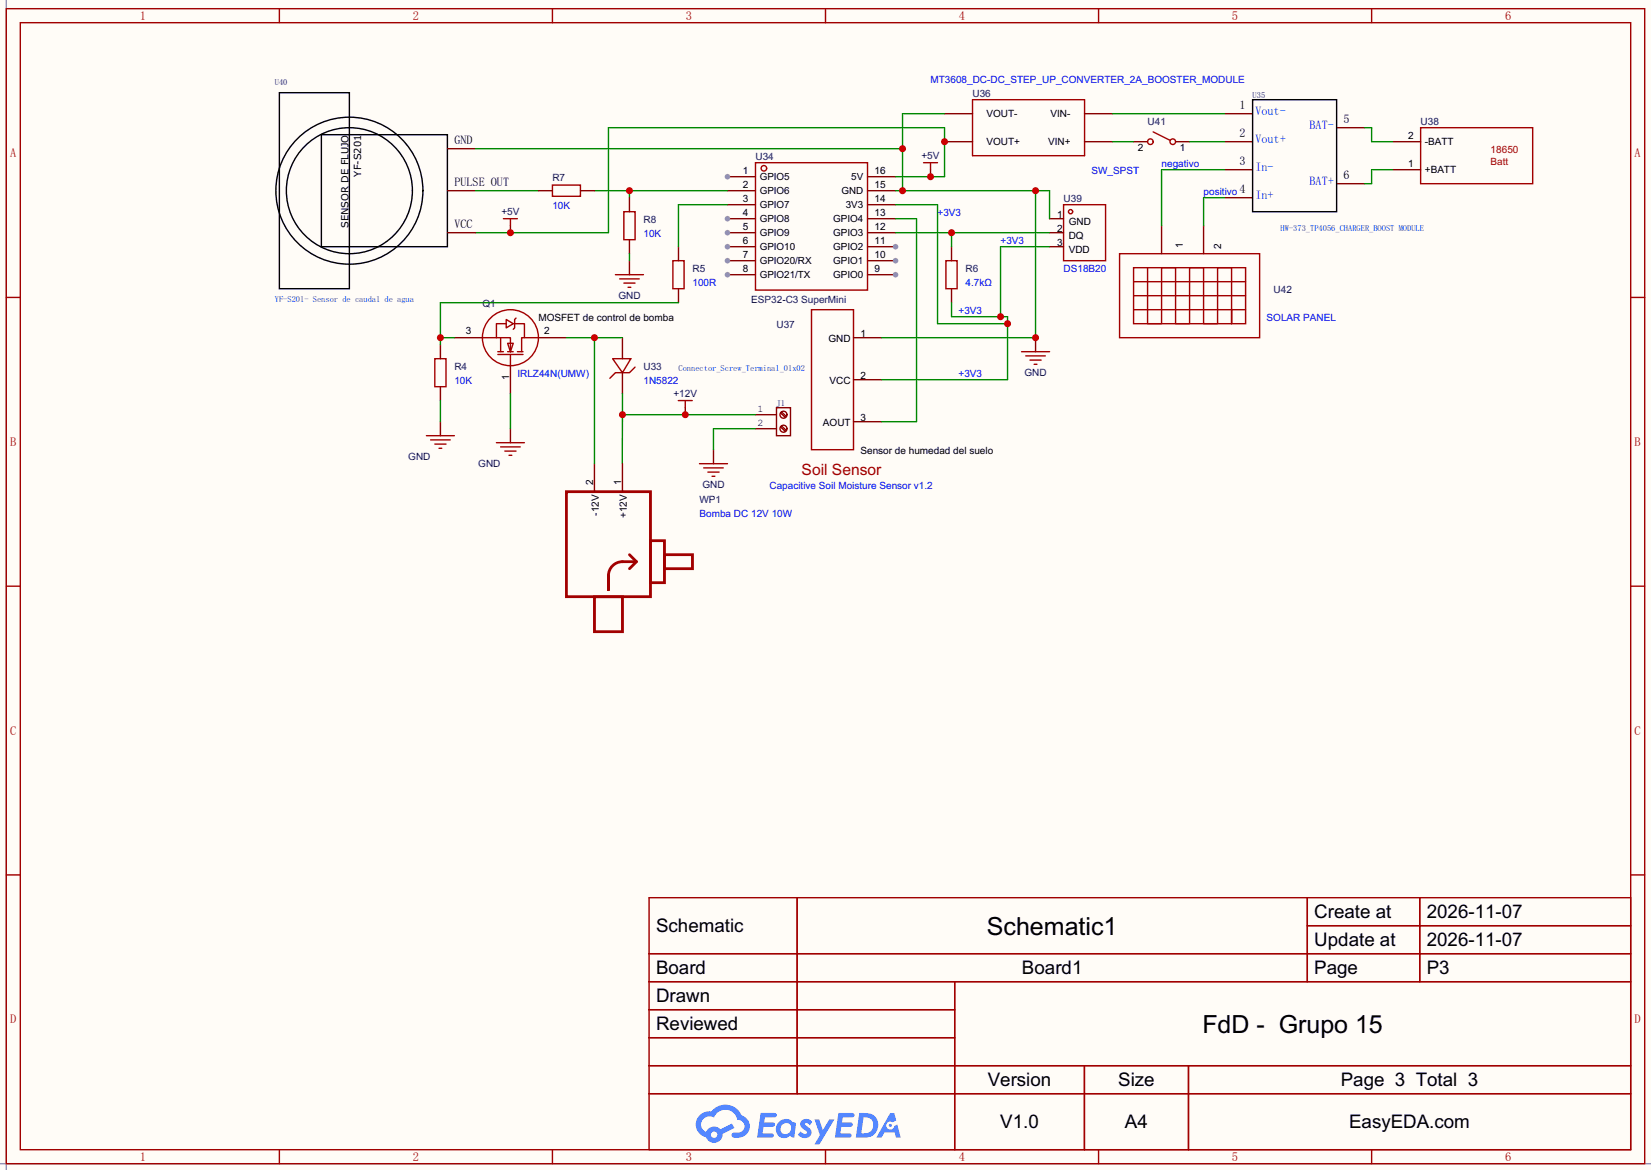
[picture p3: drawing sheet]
<svg xmlns="http://www.w3.org/2000/svg" width="299mm" height="212mm" viewBox="0 0 299 212" stroke-linecap="round" stroke-linejoin="round" font-family="sans-serif">
<path d="M0 0h299.5v212.3h-299.5z" fill="#fffcf7"/>
<path d="M1.1 0v212.3M0 211.1h299.5" fill="none" stroke="#999" stroke-width=".25"/>
<g fill="none" stroke="#a10000" stroke-width=".25">
<path d="M1.1 1.6h297.2v209.5h-297.2zM3.7 4.1h292.1v204.5h-292.1zM50.7 1.6v2.5M100.2 1.6v2.5M149.7 1.6v2.5M199.3 1.6v2.5M248.8 1.6v2.5M1.1 54h2.6M295.8 54h2.5M1.1 106.4h2.6M295.8 106.4h2.5M1.1 158.7h2.6"/>
<path d="M295.8 158.7h2.5M117.7 162.9h178.1v45.7h-178.1zM117.7 173h178.1M117.7 178.1h178.1M144.6 162.9v35.5M173.2 178.1v30.5M237.1 162.9v15.2M237.1 167.9h58.7M257.5 162.9v15.2M117.7 183.2h55.5M117.7 193.3h178.1M117.7 188.3h55.5"/>
<path d="M117.7 198.4h178.1M196.7 193.3v15.3M215.6 193.3v15.3M50.7 208.6v2.5M100.2 208.6v2.5M149.7 208.6v2.5M199.3 208.6v2.5M248.8 208.6v2.5"/>
</g>
<g fill="#5487ff">
<path d="M145.5 203.3a1.3 1.3 0 0 1 1.8 .2l-.4 .7a.54 .54 0 0 0-.9-.3l.1 .2a1.58 1.58 0 0 1 1.1 1.6 1.43 1.43 0 0 1-2.5 .2l.5-.6a.64 .64 0 0 0 .5 .4 .64 .64 0 0 0 .7-.2l-.2-.3a1.6 1.6 0 0 1-1-1.5z"/>
<path d="M147.7 203.1h.9l.7 2 1.1-2h.9l-2.7 4.5h-.9l1-1.7z"/>
<path d="M138 201.9h1.6a1.31 1.31 0 0 1 1.2 .2 .4 .4 0 0 1-.3 .6h-1.8l-.1 .9h1.6a.4 .4 0 0 1 .4 .5 .4 .4 0 0 1-.4 .3h-1.7l-.2 1.2h.8a1.23 1.23 0 0 1 1.2 .2 .39 .39 0 0 1-.3 .6h-2.7z"/>
<path d="M152.1 201.9h1.6a1.32 1.32 0 0 1 1.3 .2 .39 .39 0 0 1-.4 .6h-1.7l-.2 .9h1.7a.4 .4 0 0 1 .3 .5 .4 .4 0 0 1-.4 .3h-1.7l-.2 1.2h.8a1.23 1.23 0 0 1 1.2 .2 .39 .39 0 0 1-.3 .6h-2.7z"/>
<path d="M161.5 201.9h.7l.4 1.4-.7 .3a.75 .75 0 0 0-1.1 .3 .75 .75 0 0 0 .5 1.1 .75 .75 0 0 0 .9-.7l.6-.3 .6 2.4h-.9l-.2-1h-1.9l-.5 1h-.9z"/>
<path d="M155.9 201.9l-.7 4.5h1.5a2.27 2.27 0 0 0 2.6-2.3 2.27 2.27 0 0 0-2.7-2.2zM156.6 202.7a1.5 1.5 0 0 1 1.8 1.5 1.5 1.5 0 0 1-1.9 1.4h-.3z"/>
<path d="M141.3 203.5a1.62 1.62 0 0 0-.4 2.2 1.62 1.62 0 0 0 2 .6l.4-.3 .3 .3 .5 .1 .3-2.5-.2-.2-.4-.1a1.58 1.58 0 0 0-2.5-.1zM141.9 204.1a.99 .99 0 0 1 1.6 .3 .99 .99 0 0 1-.9 1.3 .94 .94 0 0 1-1-.5 .94 .94 0 0 1 .3-1.1z"/>
<path d="M126.9 202.3a2.37 2.37 0 0 0 1.2 4 1.54 1.54 0 0 0 1.7 1 1.54 1.54 0 0 0 1.3-1.6l2.1-1.1-.5-.7-2 1a1.57 1.57 0 0 0-2.6 .5 1.5 1.5 0 0 1-.8-2.1 1.5 1.5 0 0 1 2.2-.5 2.23 2.23 0 0 1 2.3-1.5 2.23 2.23 0 0 1 2 1.9 1.16 1.16 0 0 1 1.2 1 1.16 1.16 0 0 1-1 1.3h-.7a.47 .47 0 0 0-.6 .4 .47 .47 0 0 0 .4 .5 2.23 2.23 0 0 0 2.3-.6 2.23 2.23 0 0 0 .4-2.3 2.16 2.16 0 0 0-1.3-1.1 3.2 3.2 0 0 0-5.4-.8l-1.2 .1zM129 205.9a.58 .58 0 0 1 1.1 0 .58 .58 0 0 1-1.1 0z"/>
<circle cx="161.5" cy="204.2" r=".28"/>
</g>
<path d="M132 32.1h5" fill="none" stroke="#870000" stroke-width=".25"/>
<circle cx="132" cy="32.1" r=".51" fill="#999"/>
<path d="M132 34.6h5M132 37.1h5M132 39.7h5" fill="none" stroke="#870000" stroke-width=".25"/>
<circle cx="132" cy="39.7" r=".51" fill="#999"/>
<path d="M132 42.2h5" fill="none" stroke="#870000" stroke-width=".25"/>
<circle cx="132" cy="42.2" r=".51" fill="#999"/>
<path d="M132 44.8h5" fill="none" stroke="#870000" stroke-width=".25"/>
<circle cx="132" cy="44.8" r=".51" fill="#999"/>
<path d="M132 47.3h5" fill="none" stroke="#870000" stroke-width=".25"/>
<circle cx="132" cy="47.3" r=".51" fill="#999"/>
<path d="M132 49.8h5" fill="none" stroke="#870000" stroke-width=".25"/>
<circle cx="132" cy="49.8" r=".51" fill="#999"/>
<path d="M157.4 49.8h5" fill="none" stroke="#870000" stroke-width=".25"/>
<circle cx="162.4" cy="49.8" r=".51" fill="#999"/>
<path d="M157.4 47.3h5" fill="none" stroke="#870000" stroke-width=".25"/>
<circle cx="162.4" cy="47.3" r=".51" fill="#999"/>
<path d="M157.4 44.8h5" fill="none" stroke="#870000" stroke-width=".25"/>
<circle cx="162.4" cy="44.8" r=".51" fill="#999"/>
<g fill="none" stroke="#870000" stroke-width=".25">
<path d="M157.4 39.7h5M157.4 37.1h5M157.4 34.6h5M157.4 32.1h5M190.4 39.7h2.5M252.6 30.8h5.1M252.6 25.7h5.1M157.4 42.2h5M172.6 44.8v2.5M172.6 52.4v2.5M190.4 42.2h2.5M190.4 44.8h2.5"/>
<path d="M154.8 61.3h5.1M154.8 68.9h5.1M154.8 76.5h5.1"/>
</g>
<g fill="none" stroke="#a10000" stroke-width=".25">
<path d="M137 29.5h20.4v23.1h-20.4zM192.9 37.1h7.6v10.2h-7.6zM257.7 23.2h20.3v10.1h-20.3zM147.2 56.2h7.6v25.4h-7.6zM171.6 47.3h2v5.1h-2z"/>
<circle cx="138.6" cy="30.5" r=".5"/>
<circle cx="194.2" cy="38.4" r=".38"/>
</g>
<path d="M162.4 42.2h28M172.6 42.2v2.6" fill="none" stroke="#008700" stroke-width=".25"/>
<circle cx="172.6" cy="42.2" r=".63" fill="#c00"/>
<path d="M187.8 61.3v2.5" fill="none" stroke="#870000" stroke-width=".25"/>
<path d="M185.3 63.8h5.1M186.1 64.6h3.5M186.8 65.3h2M187.6 66.1h.5" fill="none" stroke="#a10000" stroke-width=".25"/>
<path d="M162.4 37.1h7.7v21.6h12.7M172.6 54.9v2.6h10.2v11.4h-22.9M190.4 44.8h-8.9v12.7" fill="none" stroke="#008700" stroke-width=".25"/>
<g fill="#c00">
<circle cx="181.5" cy="57.5" r=".63"/>
<circle cx="182.8" cy="58.7" r=".63"/>
</g>
<g fill="none" stroke="#a10000" stroke-width=".25">
<path d="M176.4 18.1h20.3v10.1h-20.3zM209.2 23.9l3 1.6M203.1 46h25.4v15.3h-25.4zM205.6 48.6h20.3v10.1h-20.3zM205.6 56.2h20.3M205.6 53.6h20.3M205.6 51.1h20.3M208.2 48.6v10.1h2.5v-10.1h2.5v10.1h2.6v-10.1h2.5v10.1h2.6v-10.1h2.5v10.1v-2.5"/>
<circle cx="208.7" cy="25.7" r=".51"/>
<circle cx="212.7" cy="25.7" r=".51"/>
</g>
<g fill="none" stroke="#870000" stroke-width=".25">
<path d="M171.3 20.6h5.1M171.3 25.7h5.1M196.7 20.6h5.1M196.7 25.7h5.1M205.6 25.7h2.6M213.2 25.7h2.6M222.1 20.6h5.1M222.1 25.7h5.1M222.1 30.8h5.1M222.1 35.9h5.1M242.4 23.2h5.1M242.4 33.3h5.1"/>
<path d="M210.7 40.9v5.1M218.3 40.9v5.1"/>
</g>
<path d="M227.2 18.1h15.2v20.3h-15.2z" fill="none" stroke="#000" stroke-width=".25"/>
<path d="M162.4 32.1h8.9v-8.9h-60.9v19h-24.2M201.8 25.7h3.8M201.8 20.6h20.3M215.8 25.7h6.3M222.1 35.9h-3.8v5M222.1 30.8h-11.4v10.1M247.5 23.2h1.3v2.5h3.8M252.6 30.8h-3.8v2.5h-1.3" fill="none" stroke="#008700" stroke-width=".25"/>
<circle cx="171.3" cy="25.7" r=".63" fill="#c00"/>
<path d="M162.4 39.7h3.8v36.8h-6.3M112.9 75.2v8.9M112.9 75.2h24.1M112.9 71.4v3.8" fill="none" stroke="#008700" stroke-width=".25"/>
<g fill="none" stroke="#000" stroke-width=".25">
<path d="M50.7 16.8h12.7v35.6h-12.7zM58.3 24.4h22.9v20.4h-22.9z"/>
<circle cx="63.4" cy="34.6" r="13.3"/>
<circle cx="63.4" cy="34.6" r="11.4"/>
</g>
<path d="M81.2 27h5M81.2 34.6h5M81.2 42.2h5M123.1 44.8v2.5M123.1 52.4v2.5M79.9 62.5v2.6M79.9 70.2v2.5M82.4 61.3h5.1M92.6 66.3v5.1M97.7 61.3h5M112.9 61.3v3.8M112.9 67.6v3.8" fill="none" stroke="#870000" stroke-width=".25"/>
<g fill="none" stroke="#a10000" stroke-width=".25">
<path d="M91.8 58.7h-1.8v2.6h2.6v2.5M91.8 58l1.3 .7-1.3 .8zM93.3 58.7h1.8v2.6h-.5v2.5M93.6 57.7l-.3 .3v1.5l-.2 .2M122 47.3h2.1v5.1h-2.1zM78.9 65.1h2v5.1h-2zM87.5 61.3h2.5M90.3 64.3h4.6M90.3 63.8h1M90.8 61.3v2.5M92.1 62.3h1l-.5 1.5zM92.1 63.8h1"/>
<path d="M92.6 64.3v2M93.9 63.8h1M95.1 61.3h2.6M111.1 65.1h3.3l-1.5 2.5zM115.2 66.6l-1 1h-2.6l-1 1"/>
<circle cx="92.6" cy="61.3" r="5.1"/>
</g>
<g fill="none" stroke="#850000" stroke-width=".25">
<path d="M137 75.2h3.8M137 77.8h3.8M140.8 74h2.6v5h-2.6zM141.6 77.4l.8 .9M141.6 74.9l.8 .8M141.8 77.3l.8 .8M141.8 74.7l.8 .9"/>
<circle cx="142.1" cy="75.2" r=".63"/>
<circle cx="142.1" cy="77.8" r=".63"/>
</g>
<circle cx="112.9" cy="75.2" r=".63" fill="#c00"/>
<path d="M124.3 73.9v1.3" fill="none" stroke="#870000" stroke-width=".25"/>
<circle cx="124.3" cy="75.2" r=".63" fill="#c00"/>
<path d="M123 72.7h2.6M124.3 72.7v1.2" fill="none" stroke="#a10000" stroke-width=".25"/>
<path d="M123.1 54.9h-43.2v7.6M79.9 61.3h2.5" fill="none" stroke="#008700" stroke-width=".25"/>
<circle cx="79.9" cy="61.3" r=".63" fill="#c00"/>
<path d="M86.2 34.6h11.5M107.8 34.6h24.2M114.2 34.6v1.3M132 37.1h-8.9v7.7M79.9 72.7v3.8M137 77.8h-7.6v3.8" fill="none" stroke="#008700" stroke-width=".25"/>
<path d="M79.9 76.5v2.5M92.6 77.8v2.5M107.8 84.1v5.1M112.9 84.1v5.1M129.4 81.6v2.5" fill="none" stroke="#870000" stroke-width=".25"/>
<path d="M77.3 79h5.1M78.1 79.8h3.6M78.9 80.6h2M79.6 81.3h.5M90 80.3h5.1M90.8 81.1h3.6M91.6 81.8h2M92.3 82.6h.5M126.9 84.1h5.1M127.6 84.9h3.6M128.4 85.7h2M129.2 86.4h.5" fill="none" stroke="#a10000" stroke-width=".25"/>
<path d="M102.7 89.2h15.3v19.1h-15.3zM118 98.1h2.5v7.6h-2.5zM107.8 108.3h5.1v6.3h-5.1zM110.4 104.4v2.6v-2.6M114.2 103.2l1.2-1.3h-2.5a2.54 2.54 0 0 0-2.5 2.5M114.2 100.6l1.2 1.3M120.5 100.6h5.1v2.6h-5.1z" fill="none" stroke="#a10000" stroke-width=".51"/>
<circle cx="114.2" cy="34.6" r=".63" fill="#c00"/>
<path d="M86.2 27h77.5M162.4 34.6h28v5.1M171.3 20.6h-7.6v14M187.8 34.6v26.7h-27.9" fill="none" stroke="#008700" stroke-width=".25"/>
<g fill="#c00">
<circle cx="187.8" cy="34.6" r=".63"/>
<circle cx="163.7" cy="34.6" r=".63"/>
<circle cx="163.7" cy="27" r=".63"/>
<circle cx="187.8" cy="61.3" r=".63"/>
</g>
<path d="M102.7 61.3h10.2M107.8 61.3v22.8" fill="none" stroke="#008700" stroke-width=".25"/>
<circle cx="107.8" cy="61.3" r=".63" fill="#c00"/>
<path d="M114.2 46v1.3M92.6 71.4v6.4" fill="none" stroke="#008700" stroke-width=".25"/>
<path d="M100.2 33.6h5.1v2h-5.1zM113.2 38.4h2v5.1h-2zM111.6 49.8h5.1M112.4 50.6h3.6M113.2 51.4h2M113.9 52.1h.5" fill="none" stroke="#a10000" stroke-width=".25"/>
<path d="M97.7 34.6h2.5M105.3 34.6h2.5M114.2 35.9v2.5M168.8 30.8v1.3M114.2 43.5v2.5M114.2 47.3v2.5" fill="none" stroke="#870000" stroke-width=".25"/>
<circle cx="168.8" cy="32.1" r=".63" fill="#c00"/>
<path d="M167.5 29.5h2.6M168.8 29.5v1.3" fill="none" stroke="#a10000" stroke-width=".25"/>
<path d="M92.6 40.9v1.3" fill="none" stroke="#870000" stroke-width=".25"/>
<circle cx="92.6" cy="42.2" r=".63" fill="#c00"/>
<path d="M91.3 39.7h2.6M92.6 39.7v1.2" fill="none" stroke="#a10000" stroke-width=".25"/>
<g font-size="4.5">
<text x="179" y="169.7">Schematic1</text>
<text x="218.1" y="187.5">FdD - Grupo 15</text>
</g>
<g font-size="3.4">
<text x="238.4" y="166.6">Create at</text>
<text x="258.8" y="166.6">2026-11-07</text>
<text x="119" y="169.1">Schematic</text>
<text x="238.4" y="171.6">Update at</text>
<text x="258.8" y="171.6">2026-11-07</text>
<text x="119" y="176.7">Board</text>
<text x="185.4" y="176.7">Board1</text>
<text x="238.4" y="176.7">Page</text>
<text x="258.8" y="176.7">P3</text>
<text x="119" y="181.8">Drawn</text>
<text x="119" y="186.9">Reviewed</text>
<text x="179.2" y="197">Version</text>
<text x="202.8" y="197">Size</text>
<text x="243.2" y="197">Page 3 Total 3</text>
<text x="181.4" y="204.7">V1.0</text>
<text x="204.1" y="204.7">A4</text>
<text x="244.7" y="204.7">EasyEDA.com</text>
</g>
<text font-size="2.8" fill="#a00000" x="145.4" y="86.2">Soil Sensor</text>
<g font-size="2.3" fill="#a00000">
<text x="25.3" y="3.6">1</text>
<text x="74.9" y="3.6">2</text>
<text x="124.4" y="3.6">3</text>
<text x="173.9" y="3.6">4</text>
<text x="223.5" y="3.6">5</text>
<text x="273" y="3.6">6</text>
<text x="1.8" y="28.5">A</text>
<text x="296.5" y="28.5">A</text>
<text x="1.8" y="80.9">B</text>
<text x="296.5" y="80.9">B</text>
<text x="1.8" y="133.3">C</text>
<text x="296.5" y="133.3">C</text>
<text x="1.8" y="185.7">D</text>
<text x="296.5" y="185.7">D</text>
<text x="25.3" y="210.6">1</text>
<text x="74.9" y="210.6">2</text>
<text x="124.4" y="210.6">3</text>
<text x="173.9" y="210.6">4</text>
<text x="223.5" y="210.6">5</text>
<text x="273" y="210.6">6</text>
</g>
<g font-size="2.2">
<text x="224.8" y="19.8">1</text>
<text x="243.7" y="22.4">5</text>
<text x="82.4" y="26.2">GND</text>
<text x="224.8" y="24.9">2</text>
<text x="82.4" y="33.8">PULSE OUT</text>
<text x="224.8" y="30">3</text>
<text x="224.8" y="35.1">4</text>
<text x="243.7" y="32.5">6</text>
<text x="82.4" y="41.4">VCC</text>
</g>
<g font-size="2.2" fill="#00f">
<text x="227.7" y="20.9">Vout-</text>
<text x="237.5" y="23.4">BAT-</text>
<text x="227.7" y="25.9">Vout+</text>
<text x="227.7" y="31">In-</text>
<text x="237.5" y="33.6">BAT+</text>
<text x="227.7" y="36.1">In+</text>
</g>
<g font-size="1.8" fill="#00f">
<text x="168.8" y="15.1">MT3608_DC-DC_STEP_UP_CONVERTER_2A_BOOSTER_MODULE</text>
<text x="198" y="31.6">SW_SPST</text>
<text x="210.7" y="30.4">negativo</text>
<text x="218.3" y="35.4">positivo</text>
<text x="100.2" y="38">10K</text>
<text x="170.1" y="39.2">+3V3</text>
<text x="116.7" y="43.1">10K</text>
<text x="181.5" y="44.3">+3V3</text>
<text x="125.6" y="51.9">100R</text>
<text x="175.1" y="51.9">4.7kΩ</text>
<text x="192.9" y="49.4">DS18B20</text>
<text x="173.9" y="57">+3V3</text>
<text x="229.7" y="58.3">SOLAR PANEL</text>
<text x="82.4" y="69.7">10K</text>
<text x="93.9" y="68.5">IRLZ44N(UMW)</text>
<text x="116.7" y="69.7">1N5822</text>
<text x="173.9" y="68.5">+3V3</text>
<text x="139.6" y="88.8">Capacitive Soil Moisture Sensor v1.2</text>
<text x="126.9" y="93.9">Bomba DC 12V 10W</text>
</g>
<g font-size="1.8" fill="#000080">
<text x="176.4" y="17.7">U36</text>
<text x="208.2" y="22.7">U41</text>
<text x="257.7" y="22.7">U38</text>
<text x="137" y="29.1">U34</text>
<text x="167.1" y="28.8">+5V</text>
<text x="100.2" y="32.9">R7</text>
<text x="90.9" y="39">+5V</text>
<text x="116.7" y="40.5">R8</text>
<text x="192.9" y="36.7">U39</text>
<text x="125.6" y="49.4">R5</text>
<text x="175.1" y="49.4">R6</text>
<text x="231" y="53.2">U42</text>
<text x="87.5" y="55.8">Q1</text>
<text x="112.2" y="54.2">GND</text>
<text x="136.3" y="55">ESP32-C3 SuperMini</text>
<text x="140.8" y="59.6">U37</text>
<text x="82.4" y="67.2">R4</text>
<text x="116.7" y="67.2">U33</text>
<text x="122.2" y="72">+12V</text>
<text x="185.8" y="68.2">GND</text>
<text x="74.1" y="83.4">GND</text>
<text x="86.8" y="84.7">GND</text>
<text x="127.4" y="88.5">GND</text>
<text x="126.9" y="91.3">WP1</text>
</g>
<g font-size="1.8">
<text x="178.9" y="21.2">VOUT-</text>
<text x="190.6" y="21.2">VIN-</text>
<text x="178.9" y="26.3">VOUT+</text>
<text x="190.1" y="26.3">VIN+</text>
<text x="206.4" y="27.3">2</text>
<text x="214" y="27.3">1</text>
<text x="255.4" y="25.3">2</text>
<text x="258.4" y="26.3">-BATT</text>
<text x="65.5" y="32" transform="rotate(-90 65.5 32)">YF-S201</text>
<text x="134.8" y="31.6">1</text>
<text x="134.8" y="34.2">2</text>
<text x="137.8" y="32.6">GPIO5</text>
<text x="137.8" y="35.2">GPIO6</text>
<text x="152.6" y="35.2">GND</text>
<text x="154.4" y="32.6">5V</text>
<text x="158.6" y="34.2">15</text>
<text x="158.6" y="31.6">16</text>
<text x="255.4" y="30.4">1</text>
<text x="258.4" y="31.4">+BATT</text>
<text x="63.2" y="41.3" transform="rotate(-90 63.2 41.3)">SENSOR DE FLUJO</text>
<text x="134.8" y="36.7">3</text>
<text x="134.8" y="39.2">4</text>
<text x="134.8" y="41.8">5</text>
<text x="137.8" y="37.7">GPIO7</text>
<text x="137.8" y="40.2">GPIO8</text>
<text x="151.1" y="40.2">GPIO4</text>
<text x="153.4" y="37.7">3V3</text>
<text x="158.6" y="41.8">12</text>
<text x="158.6" y="39.2">13</text>
<text x="158.6" y="36.7">14</text>
<text x="191.8" y="39.5">1</text>
<text x="193.9" y="40.7">GND</text>
<text x="134.8" y="44.3">6</text>
<text x="134.8" y="46.9">7</text>
<text x="137.8" y="42.8">GPIO9</text>
<text x="137.8" y="45.3">GPIO10</text>
<text x="137.8" y="47.9">GPIO20/RX</text>
<text x="151.1" y="47.9">GPIO1</text>
<text x="151.1" y="45.3">GPIO2</text>
<text x="151.1" y="42.8">GPIO3</text>
<text x="158.6" y="46.9">10</text>
<text x="158.6" y="44.3">11</text>
<text x="191.8" y="42">2</text>
<text x="191.8" y="44.6">3</text>
<text x="193.9" y="43.3">DQ</text>
<text x="193.9" y="45.8">VDD</text>
<text x="214.6" y="44.9" transform="rotate(-90 214.6 44.9)">1</text>
<text x="221.5" y="45.1" transform="rotate(-90 221.5 45.1)">2</text>
<text x="134.8" y="49.4">8</text>
<text x="137.8" y="50.4">GPIO21/TX</text>
<text x="151.1" y="50.4">GPIO0</text>
<text x="158.6" y="49.4">9</text>
<text x="97.7" y="58.3">MOSFET de control de bomba</text>
<text x="84.5" y="60.6">3</text>
<text x="98.7" y="60.6">2</text>
<text x="150.3" y="62.1">GND</text>
<text x="156.1" y="61.1">1</text>
<text x="92.4" y="68.9" transform="rotate(-90 92.4 68.9)">1</text>
<text x="150.5" y="69.7">VCC</text>
<text x="156.1" y="68.7">2</text>
<text x="137.4" y="74.8">1</text>
<text x="137.4" y="77.3">2</text>
<text x="149.3" y="77.3">AOUT</text>
<text x="156.1" y="76.3">3</text>
<text x="156.1" y="82.4">Sensor de humedad del suelo</text>
<text x="107.6" y="87.9" transform="rotate(-90 107.6 87.9)">2</text>
<text x="112.7" y="87.9" transform="rotate(-90 112.7 87.9)">1</text>
<text x="108.6" y="93.5" transform="rotate(-90 108.6 93.5)">-12V</text>
<text x="113.7" y="94" transform="rotate(-90 113.7 94)">+12V</text>
</g>
<g font-size="1.8" fill="#a00000">
<text x="270.4" y="27.8">18650</text>
<text x="270.4" y="29.8">Batt</text>
</g>
<g font-size="1.5" fill="#000080">
<text x="49.9" y="15.4">U40</text>
<text x="227.2" y="17.7">U35</text>
<text x="140.8" y="73.6">J1</text>
</g>
<g font-size="1.5" fill="#00f">
<text x="232.3" y="41.9">HW-373_TP4056_CHARGER_BOOST MODULE</text>
<text x="49.9" y="54.7">YF-S201- Sensor de caudal de agua</text>
<text x="123.1" y="67.3">Connector_Screw_Terminal_01x02</text>
</g>
</svg>
